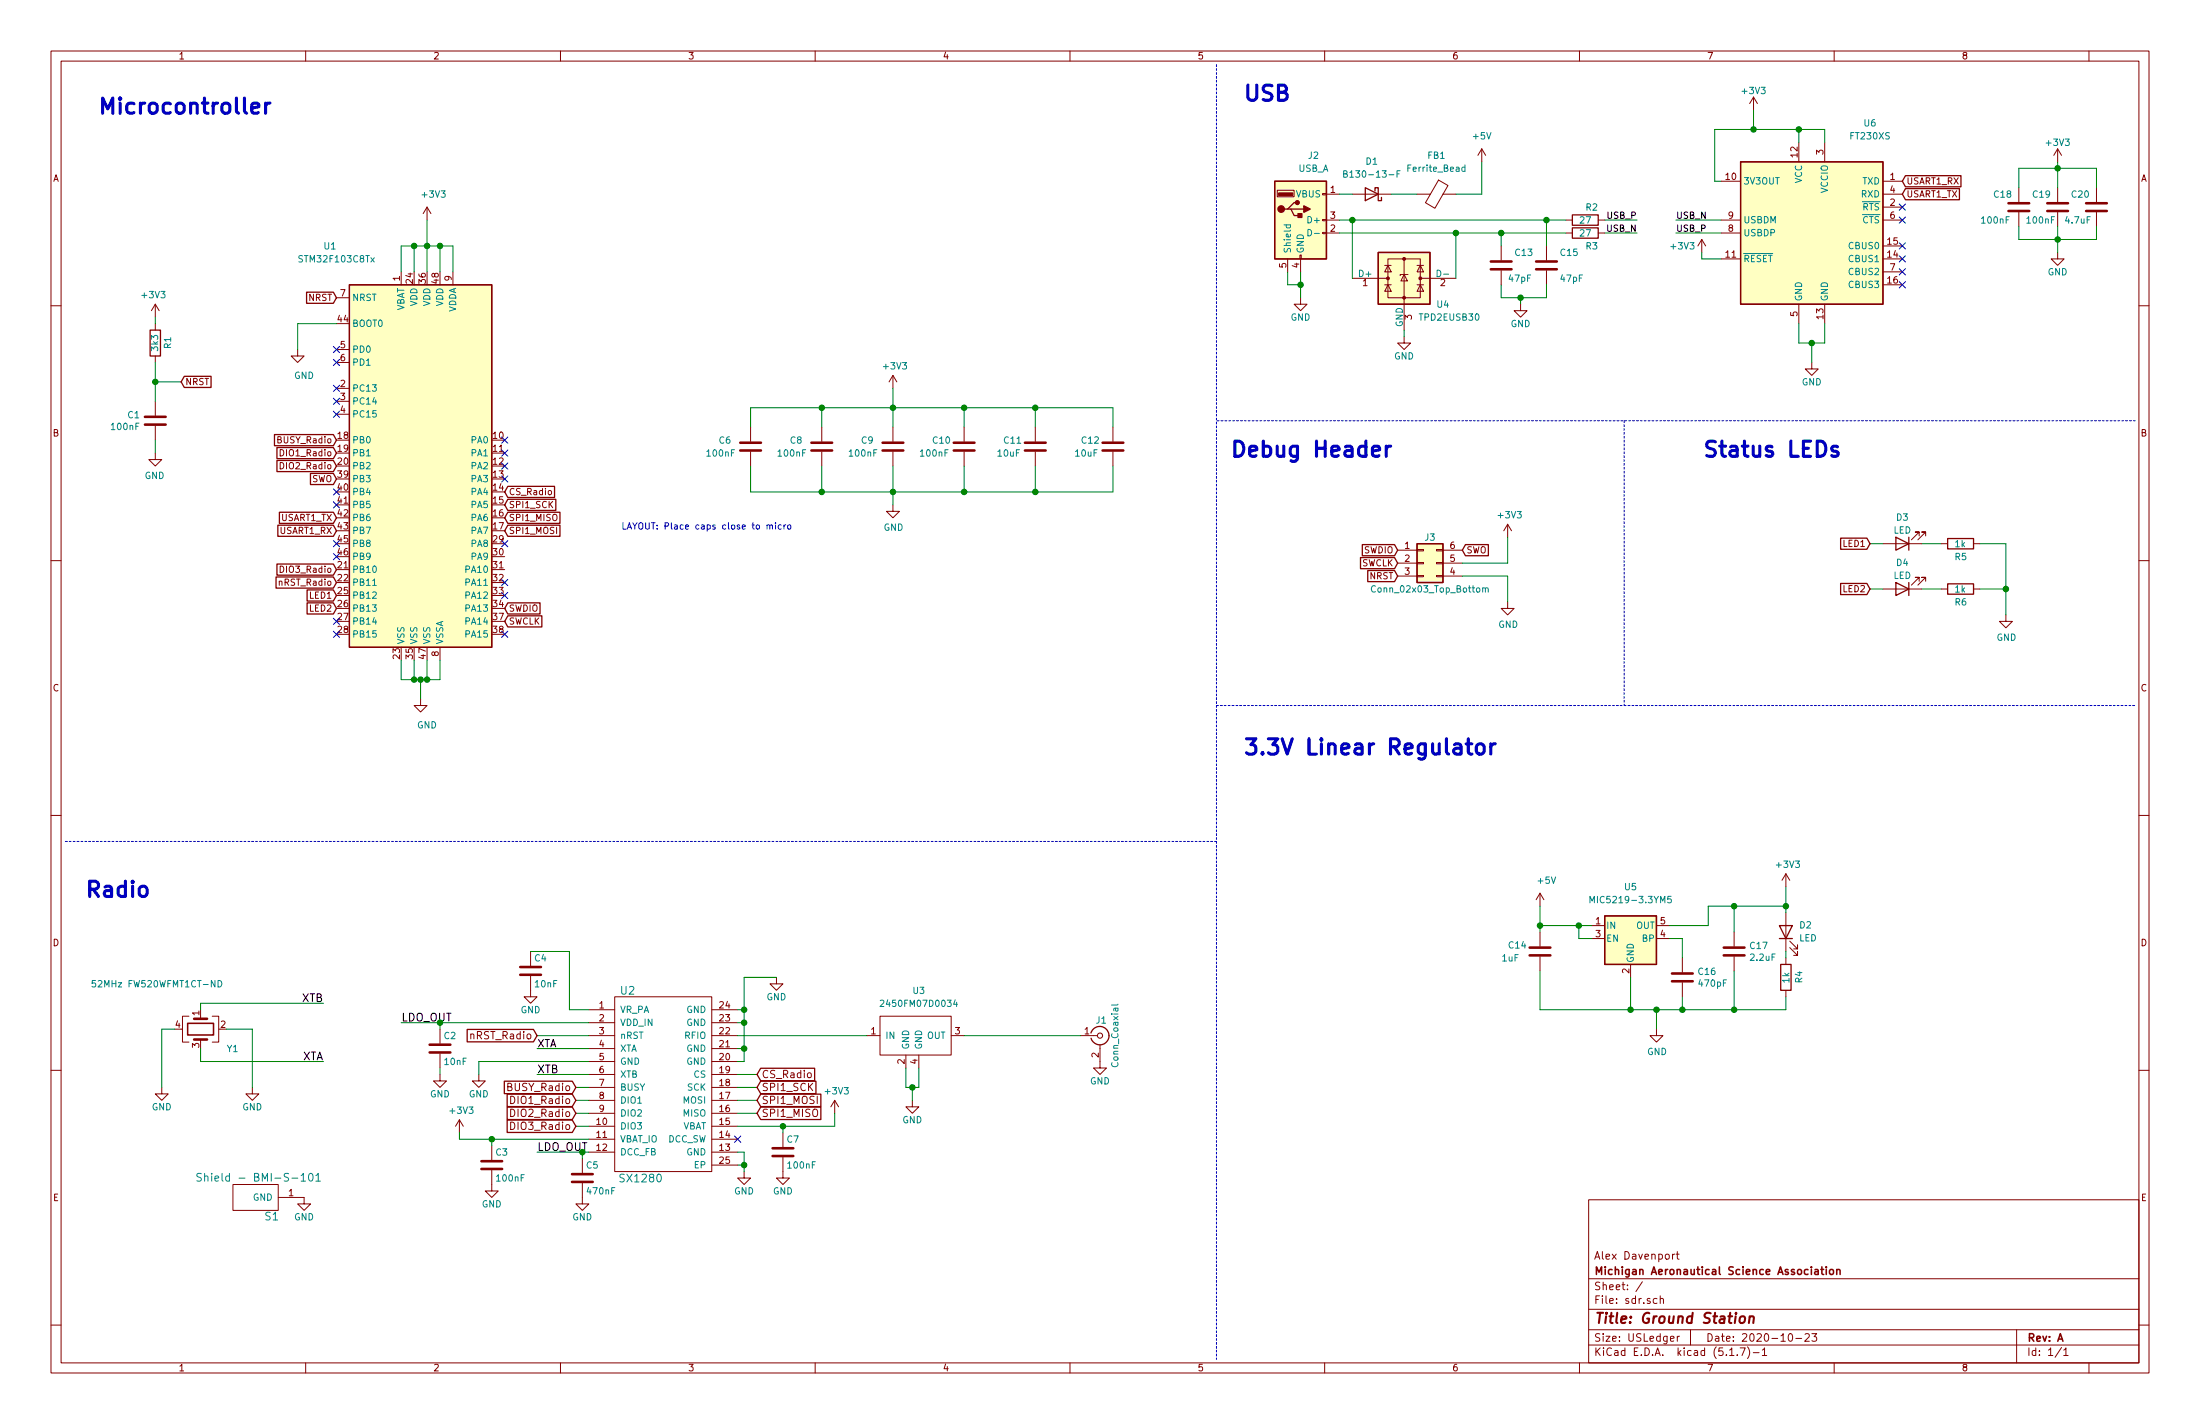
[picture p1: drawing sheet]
<svg xmlns="http://www.w3.org/2000/svg" width="432mm" height="279mm" viewBox="0 0 432 279" stroke-linecap="round" stroke-linejoin="round" font-family="sans-serif">
<g fill="none" stroke="#840000" stroke-width=".2">
<path d="M10 10h411.8v259.4h-411.8zM12 12h407.8v255.4h-407.8zM60 10v2M110 10v2M160 10v2M210 10v2M260 10v2M310 10v2M344.2 19.1l-.8 1.2M344.2 19.1v2.5M344.2 19.1l.7 1.2M360 10v2"/>
<path d="M410 10v2M250.7 37.3h3.3v1.3h-3.3zM259.6 38h.7v.2h-.7zM260.3 38.1h2.6M265.4 38.1h7.6M278.1 38.1h2.6M282.3 35.3l1.9 1.1-2.6 4.5-1.8-1.1zM283.2 38.1h2.5M290.8 29.2l-.7 1.3M290.8 29.2v2.6M290.8 29.2l.8 1.3M337.8 35.6h3.8"/>
<path d="M353.1 27.9v3.9M358.1 27.9v3.9M369.6 38.1h3.8M369.6 35.6h3.8M396.2 36.8v2.8M403.9 29.2l-.8 1.3M403.9 29.2v2.6M403.9 36.8v2.8M403.9 29.2l.7 1.3M411.5 36.8v2.8M10 60h2M30.5 59.7v2.5"/>
<path d="M30.5 59.7l.7 1.3M30.5 59.7l-.8 1.3M66 58.4h2.6M78.7 53.3v2.6M83.8 40.6l-.7 1.3M83.8 40.6v2.6M83.8 40.6l.8 1.3M88.9 53.3v2.6M252.7 50.8v2.5M255.1 50h.3v.8h-.3zM255.3 58.4v1.3h1.2l-1.2 1.3-1.3-1.3h1.3M255.3 50.8v2.5"/>
<path d="M259.6 45.6h.7v.2h-.7zM259.6 43.1h.7v.2h-.7zM260.3 43.2h2.6M260.3 45.7h2.6M265.4 54.6h7M271.8 55.9h1.2M271.8 52.1h1.2M272.4 50.8h6.4v7.6h-6.4zM272.4 55.9l.6 1.3h-1.2zM272.4 52.1l.6 1.2h-1.2zM275.6 53.8l.6 1.3h-1.2zM275.6 50.8v14"/>
<path d="M276.4 53.8h-1.6v.3M278.1 55.9h1.3M278.1 52.1h1.3M278.8 55.9l.6 1.3h-1.3zM278.8 52.1l.6 1.2h-1.3zM278.8 54.6h6.9M294.6 48.3v2.8M294.6 53.1v2.8M298.4 59.7v1.3h1.3l-1.3 1.2-1.2-1.2h1.2M303.5 48.3v2.8M303.5 53.1v2.8M307.3 43.2h1.3"/>
<path d="M307.3 45.7h1.3M313.7 43.2h1.3M313.7 45.7h1.3M334 47l-.8 1.3M334 47v2.5M334 47l.8 1.3M337.8 50.8h3.8M337.8 43.2h3.8M337.8 45.7h3.8M353.1 59.7v3.8M358.1 59.7v3.8M369.6 50.8h3.8"/>
<path d="M369.6 48.3h3.8M369.6 55.9h3.8M369.6 40.6h3.8M369.6 43.2h3.8M369.6 53.3h3.8M396.2 41.7v2.8M403.9 49.5v1.3h1.2l-1.2 1.3-1.3-1.3h1.3M403.9 41.7v2.8M411.5 41.7v2.8M419.8 60h2M30.5 63.5v1.3M30.5 69.9v1.2"/>
<path d="M30.5 78.7v2.8M58.4 68.6v1.3h1.3l-1.3 1.2-1.3-1.2h1.3M66 76.2h2.6M66 78.7h2.6M66 68.6h2.6M66 71.1h2.6M175.3 73.7l-.8 1.2M175.3 73.7v2.5M175.3 73.7l.7 1.2M275.6 66v1.3h1.3l-1.3 1.3-1.3-1.3h1.3M355.6 71.1v1.3h1.3l-1.3 1.3-1.3-1.3h1.3M30.5 88.9v1.3h-1.3l1.3 1.2 1.2-1.2h-1.2"/>
<path d="M30.5 83.6v2.8M66 81.3h2.6M147.3 83.8v2.8M147.3 88.6v2.8M161.3 83.8v2.8M161.3 88.6v2.8M175.3 99.1v1.2h1.2l-1.2 1.3-1.3-1.3h1.3M175.3 83.8v2.8M175.3 88.6v2.8M189.2 83.8v2.8M189.2 88.6v2.8M203.2 83.8v2.8"/>
<path d="M203.2 88.6v2.8M218.4 83.8v2.8M218.4 88.6v2.8M10 110h2M274.3 108h3.8M274.3 110.5h3.8M274.3 113h3.8M278.1 112.9h1.3v.3h-1.3zM278.1 107.8h1.3v.3h-1.3zM278.1 110.4h1.3v.2h-1.3zM281.9 112.9h1.3v.3h-1.3zM281.9 107.8h1.3v.3h-1.3z"/>
<path d="M281.9 110.4h1.3v.2h-1.3zM283.2 108h3.8M283.2 110.5h3.8M283.2 113h3.8M295.9 118.1v1.3h1.3l-1.3 1.3-1.3-1.3h1.3M295.9 102.9l-.8 1.2M295.9 102.9v2.5M295.9 102.9l.8 1.2M369.6 115.6h7.6M369.6 106.7h7.6M376.7 114v-.7h-.8h.8l-1.5 1.5M376.7 105.2v-.8h-.8h.8l-1.5 1.5"/>
<path d="M378 114v-.7h-.8h.8l-1.6 1.5M378 105.2v-.8h-.8h.8l-1.6 1.5M381 115.6h1.3M381 106.7h1.3M387.3 115.6h1.3M387.3 106.7h1.3M419.8 110h2M82.5 137.2v1.2h1.3l-1.3 1.3-1.2-1.3h1.2M86.4 127v2.5M393.7 120.7v1.2h1.3l-1.3 1.3-1.3-1.3h1.3M10 160h2M419.8 160h2"/>
<path d="M302.3 175.3v2.5M302.3 175.3l-.8 1.2M302.3 175.3l.7 1.2M350.5 171.5v2.5M350.5 179.1v7.6M350.5 171.5l-.7 1.2M350.5 171.5l.8 1.2M37.1 199.4h-1.3v5.1h1.3M39.4 199.4v.5M41.7 199.4h1.2v5.1h-1.2M104.1 191.5v4.1h1.3l-1.3 1.3-1.2-1.3h1.2M104.1 186.7v2.8"/>
<path d="M115.6 198.1h5M120.6 195.6h19.1v34.3h-19.1zM139.7 198.1h5.1M152.4 191.8v1.2h1.3l-1.3 1.3-1.3-1.3h1.3M172.7 199.4h14v7.6h-14zM302.3 182.9v2.8M302.3 187.7v2.8M312.4 181.6h2.6M312.4 184.2h2.6M320 189.2v2.6M325.1 181.6h2.6M325.1 184.2h2.6"/>
<path d="M330.2 188v2.8M330.2 192.8v2.8M340.4 182.9v2.8M340.4 187.7v2.8M350.5 188v1.2M350.5 194.3v1.3M351.3 185.9l1.5 1.6v-.8v.8h-.8M351.3 184.7l1.5 1.5v-.8v.8h-.8M10 210h2M31.7 213.4v1.2h1.3l-1.3 1.3-1.2-1.3h1.2M39.4 204v.5M49.5 213.4v1.2h1.3l-1.3 1.3-1.2-1.3h1.2"/>
<path d="M86.4 210.8v1.3h1.2l-1.2 1.3-1.3-1.3h1.3M86.4 201.9v2.8M86.4 206.8v2.8M90.2 219.7l-.8 1.3M90.2 219.7v2.6M90.2 219.7l.7 1.3M94 210.8v1.3h1.2l-1.2 1.3-1.3-1.3h1.3M115.6 203.2h5M115.6 218.4h5M115.6 215.9h5M115.6 213.4h5M115.6 210.8h5"/>
<path d="M115.6 200.7h5M115.6 208.3h5M115.6 205.7h5M139.7 203.2h5.1M139.7 218.4h5.1M139.7 215.9h5.1M139.7 213.4h5.1M139.7 210.8h5.1M139.7 200.7h5.1M139.7 208.3h5.1M139.7 205.7h5.1M163.8 215.9l-.7 1.3"/>
<path d="M163.8 215.9v2.5M163.8 215.9l.8 1.3M170.2 203.2h2.5M177.8 207v2.6M179.1 215.9v1.3h1.2l-1.2 1.2-1.3-1.2h1.3M180.3 207v2.6M186.7 203.2h2.5M212.1 203.2h3.3M215.9 205v4.6h1.3l-1.3 1.2-1.3-1.2h1.3M325.1 201.9v1.3h1.3l-1.3 1.3-1.3-1.3h1.3M419.8 210h2M45.7 232.4h8.9v5.1h-8.9z"/>
<path d="M54.6 235h5.1v1.2h1.3l-1.3 1.3-1.3-1.3h1.3M96.5 229.6v4.1h1.3l-1.3 1.3-1.3-1.3h1.3M96.5 224.8v2.8M114.3 232.2v4h1.3l-1.3 1.3-1.3-1.3h1.3M114.3 227.3v2.8M115.6 221h5M115.6 223.5h5M115.6 226.1h5M139.7 221h5.1M139.7 223.5h5.1M139.7 226.1h5.1M139.7 228.6h5.1"/>
<path d="M146 229.9v1.2h1.3l-1.3 1.3-1.2-1.3h1.2M153.7 227.1v4h1.2l-1.2 1.3-1.3-1.3h1.3M153.7 222.3v2.7M311.8 235.4h108v32h-108zM10 260h2M311.8 256.9h108M311.8 250.9h108M322.4 251.5l-1.3 1.9M325.2 254.8h-.4l-.3 .2 .1 .6 .2 .2 .4-.1M325.9 254.9l.2-.1h.3l.1 1M325.9 254.3v1.5M328.3 246.1v1"/>
<path d="M328.7 246.1l-.4 .3M329 246.1h.6M329.2 245.6v1.3l.4 .2M419.8 260h2M60 267.4v2M110 267.4v2M160 267.4v2M210 267.4v2M260 267.4v2M310 267.4v2M311.8 263.9h108M311.8 260.9h108"/>
<path d="M327.9 262.7l.7-.2-.1-.2-.4-.1-.2 .2v.7h.6M329.2 262.2v1M329.6 262.2l-.4 .3M331.8 260.9v3M339.5 266h.8M341 265.8v.2M341.6 264.5h.9l-.6 1.5M343 264.3a1.71 1.71 0 0 1 0 2.2M344.1 265.4h1.2M345.9 264.9l.4-.4v1.5M345.9 266h.9M351.1 261.8l.3-.1a.86 .86 0 0 1 .1 1.5 .79 .79 0 0 1-.4-1.4z"/>
<path d="M352.5 262.6h1.1M354.3 261.8l.5-.1 .3 .1v.3l-.9 1.1h.9M355.6 261.7h1l-.5 .6 .4 .1v.6l-.2 .2-.7-.2M360 267.4v2M395.8 260.9v6.5M404.6 264.4l-1.2 1.9M405.1 264.9l.4-.4v1.5M405.1 266h.8M410 267.4v2"/>
<circle cx="215.9" cy="203.2" r=".51"/>
</g>
<path d="M341.6 258.4l.1-.1a.51 .51 0 0 1 .8 .3l-.2 .8a.51 .51 0 0 1-.5 .2 .51 .51 0 0 1-.4-.4zM343.4 258.4l.3-.1h.5l-.1 1.3M343.4 258.3l-.1 1.3" fill="none" stroke="#840000" stroke-width=".41"/>
<path d="M36.8 200.8h5.1v2.3h-5.1zM356.2 249.1h.6l.1 1M356.9 249.4l-.5 .1-.2 .2 .2 .4 .5-.1M357.4 249.1h.5M357.6 248.6v1.3l.3 .2M358.4 248.6v.1M358.4 249.1v1M359.2 249.2l.2-.1 .4 .1 .1 .6-.2 .2-.3 .1-.2-.2zM360.5 249.2l.1-.1a.37 .37 0 0 1 .6 .2v.8M360.5 249.1v1" fill="none" stroke="#840000" stroke-width=".3"/>
<g fill="none" stroke="#840000" stroke-width=".51">
<path d="M394.2 39.9h4.1M401.8 39.9h4.1M409.4 39.9h4.1M292.6 52.8h4.1M292.6 51.3h4.1M301.5 52.8h4.1M301.5 51.3h4.1M394.2 41.4h4.1M401.8 41.4h4.1M409.4 41.4h4.1M28.4 83.3h4.1M28.4 81.8h4.1"/>
<path d="M145.3 88.4h4.1M145.3 86.9h4.1M159.3 88.4h4M159.3 86.9h4M173.2 88.4h4.1M173.2 86.9h4.1M187.2 88.4h4.1M187.2 86.9h4.1M201.2 88.4h4M201.2 86.9h4M216.4 88.4h4.1M216.4 86.9h4.1"/>
<path d="M38.1 199.9h2.5M102.1 191.3h4.1M102.1 189.7h4.1M300.2 187.5h4.1M300.2 185.9h4.1M328.2 192.5h4M328.2 191h4M338.3 187.5h4.1M338.3 185.9h4.1M38.1 204h2.5M84.3 206.5h4.1M84.3 205h4.1"/>
<path d="M94.5 229.4h4.1M94.5 227.8h4.1M112.3 231.9h4M112.3 230.4h4M151.6 226.8h4.1M151.6 225.3h4.1"/>
</g>
<g fill="#ffffc2" stroke="#ffffc2" stroke-width=".2">
<path d="M315 179.7h10.1v9.5h-10.1z"/>
<path d="M278.1 106.7h5.1v7.6h-5.1z"/>
<path d="M68.6 55.9h27.9v71.1h-27.9z"/>
<path d="M341.6 31.8h28v27.9h-28z"/>
<path d="M250.2 35.6h10.1v15.2h-10.1z"/>
<path d="M270.5 49.5h10.2v10.2h-10.2z"/>
</g>
<g fill="none" stroke="#840000" stroke-width=".25">
<path d="M250.2 35.6h10.1v15.2h-10.1zM254.6 39.8h-.6l-1.3 1.2h-.6M268 36.8l2.5 1.3-2.5 1.3zM269.9 37.5v-.7h.6v2.6h.6v-.7M341.6 31.8h28v27.9h-28zM374 34.5h10.9v2.2h-10.9l-.6-1.1zM374 37h10.6v2.2h-10.6l-.6-1.1zM60.2 57.3h5.2l.6 1.1-.6 1.1h-5.2zM68.6 55.9h27.9v71.1h-27.9zM252.7 41h.7l.6 1.3h1.3M253.4 41h2.5M270.5 49.5h10.2v10.2h-10.2z"/>
<path d="M308.6 44.7h5.1v2h-5.1zM308.6 42.2h5.1v2h-5.1zM29.5 64.8h2v5.1h-2zM36.2 73.8h5.2v2.2h-5.2l-.6-1.1zM53.9 85.3h11.5l.6 1.1-.6 1.1h-11.5zM54.4 90.3h11l.6 1.1-.6 1.1h-11zM54.4 87.8h11l.6 1.1-.6 1.1h-11zM60.9 92.9h4.5l.6 1.1-.6 1.1h-4.5zM99.7 95.4h9.1v2.2h-9.1l-.6-1.1zM99.7 98h9.4v2.2h-9.4l-.6-1.1zM54.2 113.2h11.2l.6 1.1-.6 1.1h-11.2zM54.4 110.7h11l.6 1.1-.6 1.1h-11z"/>
<path d="M54.5 103h10.9l.6 1.1-.6 1.1h-10.9zM54.8 100.5h10.6l.6 1.1-.6 1.1h-10.6zM60.3 118.3h5.1l.6 1.1-.6 1.1h-5.1zM60.3 115.7h5.1l.6 1.1-.6 1.1h-5.1zM99.7 118.3h6.3v2.2h-6.3l-.6-1.1zM99.7 100.5h10.2v2.2h-10.2l-.6-1.1zM99.7 103h10.2v2.2h-10.2l-.6-1.1zM267 109.4h6.7l.6 1.1-.6 1.1h-6.7zM267.4 106.9h6.3l.6 1.1-.6 1h-6.3zM268.5 111.9h5.2l.6 1.1-.6 1.1h-5.2zM278.1 106.7h5.1v7.6h-5.1zM287.6 106.9h4.5v2.1h-4.5l-.6-1z"/>
<path d="M361.3 114.5h5.1l.6 1.1-.6 1.1h-5.1zM361.3 105.6h5.1l.6 1.1-.6 1.1h-5.1zM372.1 114.3l2.5 1.3-2.5 1.2zM372.1 105.4l2.5 1.3-2.5 1.3zM374.6 105.4v2.6M374.6 114.3v2.5M382.3 114.6h5v2h-5zM382.3 105.7h5v2h-5zM99.7 120.8h6.6v2.2h-6.6l-.6-1.1zM315 179.7h10.1v9.5h-10.1zM349.2 181.6h2.6l-1.3 2.6zM349.2 184.2h2.6"/>
<path d="M349.5 189.2h2v5.1h-2zM91.7 202h13l.7 1.2-.7 1.2h-13zM99 212.1h13.3l.7 1.3-.7 1.2h-13.3zM99.5 219.8h12.8l.7 1.2-.7 1.2h-12.8zM99.5 217.2h12.8l.7 1.2-.7 1.3h-12.8zM99.5 214.7h12.8l.7 1.2-.7 1.2h-12.8zM149.3 214.7h11.8v2.4h-11.8l-.7-1.2zM149.3 212.1h10.8v2.5h-10.8l-.7-1.2zM149.3 217.2h11.8v2.5h-11.8l-.7-1.3zM149.3 209.6h10.6v2.4h-10.6l-.7-1.2zM214.1 202.7a1.8 1.8 0 0 1 2.8-1 1.8 1.8 0 0 1 0 2.9 1.8 1.8 0 0 1-2.8-.9"/>
</g>
<g fill="none" stroke="#008484" stroke-width=".2">
<path d="M263.7 34.1h.6v-.5l-.6-.1v1.3h.5l.3-.3v-.2l-.3-.2M274.2 34.1h.4M274.8 33.5h-.6v1.3M287.5 32.8h-.4l-.2 .2 .1 .6h.5M287.5 32.4v1.2M252 44.1h1.3M252.5 44.1v.4l.2 .2 .5-.1v-.5M256.7 45a.64 .64 0 0 1 .7 .6 .64 .64 0 0 1-.7 .7zM258 45.8h1M73.2 114.9h.7M270 115a.6 .6 0 0 0-.9 .5 .6 .6 0 0 0 .6 .7l.3-.1M291 115.5l.5-.1v.8"/>
<path d="M291 115.3v.9M291.5 115.5l.2-.2 .3 .1 .1 .8M312.1 177.1v-1.2l.4 .9 .4-.9v1.2M328 175.9h-.6l-.1 .6 .2-.1 .5 .1v.5l-.2 .1-.5-.1M18.7 192.4h-.6v.6l.1-.1 .5 .1v.5l-.2 .1-.4-.1M42.8 192.4a.64 .64 0 0 1 .7 .6 .64 .64 0 0 1-.7 .6zM172.8 196.3l.5-.1 .2 .4-.8 .9h.8M187.5 196.2l-.3 .9h.7M187.8 196.6v.9M219.4 197l-.1 .2h-1.1M39.5 230.3l-.6-.1-.3 .3 .1 .3 .7 .4v.4a.62 .62 0 0 1-.8 .1M40.2 230.9l.2-.2 .3 .1 .1 .9"/>
<path d="M40.2 230.2v1.5M59.1 231.7h.9M60.7 230.4l.2-.2a.81 .81 0 0 1 .6 .8 .81 .81 0 0 1-.6 .7l-.2-.1-.1-.4zM62 230.7l.5-.5v1.5M62 231.7h.9"/>
</g>
<g fill="#840000" stroke="#840000" stroke-width=".25">
<path d="M254.8 41.9h.7v.8h-.7z"/>
<path d="M255.9 40.4l1.3 .6-1.3 .7z"/>
<circle cx="251.5" cy="41" r=".63"/>
<circle cx="254.6" cy="39.8" r=".38"/>
</g>
<g fill="#840000" stroke="#840000" stroke-width=".2">
<path d="M251 37.8h2.7v.6h-2.7z"/>
<circle cx="272.4" cy="54.6" r=".28"/>
<circle cx="275.6" cy="58.4" r=".28"/>
<circle cx="275.6" cy="50.8" r=".28"/>
<circle cx="278.8" cy="54.6" r=".28"/>
</g>
<path d="M238.8 12.7v254M318.8 82.6v55.8M419.1 82.6h-180.3M238.8 138.4h180.3M238.8 165.1h-226.1" fill="none" stroke="#0000c2" stroke-width=".2" stroke-dasharray=".4 .4"/>
<g fill="none" stroke="#008400" stroke-width=".2">
<path d="M262.9 38.1h2.5M273 38.1h5.1M290.8 31.8v6.3h-5.1M344.2 21.6v3.8M353.1 25.4v2.5M358.1 27.9v-2.5h-21.6v10.2h1.3M396.2 36.8v-3.8h15.3v3.8M403.9 31.8v5M78.7 53.3v-5h10.2v5M81.3 48.3v5M83.8 43.2v10.1M86.4 48.3v5"/>
<path d="M252.7 53.3v2.6h2.6M255.3 53.3v5.1M262.9 45.7h44.4M262.9 43.2h44.4M265.4 43.2v11.4M285.7 45.7v8.9M294.6 55.9v2.5h8.9v-2.5M294.6 45.7v2.6M298.4 58.4v1.3M303.5 43.2v5.1M315 45.7h6.3M315 43.2h6.3"/>
<path d="M328.9 45.7h8.9M328.9 43.2h8.9M334 49.5v1.3h3.8M396.2 44.5v2.5h15.3v-2.5M403.9 44.5v5M30.5 62.2v1.3M30.5 71.1v7.6M30.5 74.9h5.1M66 63.5h-7.6v5.1M175.3 76.2v7.6M275.6 64.8v1.2M353.1 63.5v3.8h5v-3.8"/>
<path d="M355.6 67.3v3.8M30.5 86.4v2.5M147.3 83.8v-3.8h71.1v3.8M147.3 91.4v5.1h71.1v-5.1M161.3 80v3.8M161.3 91.4v5.1M175.3 91.4v7.7M189.2 80v3.8M189.2 91.4v5.1M203.2 80v3.8M203.2 91.4v5.1M287 113h8.9v5.1"/>
<path d="M295.9 105.4v5.1h-8.9M367 115.6h2.6M367 106.7h2.6M377.2 115.6h3.8M377.2 106.7h3.8M388.6 106.7h5.1v14M388.6 115.6h5.1M78.7 129.5v3.9h7.7v-3.9M81.3 129.5v3.9M82.5 133.4v3.8M83.8 129.5v3.9M302.3 177.8v5.1"/>
<path d="M340.4 177.8v5.1M350.5 177.8h-15.2v3.8h-7.6M350.5 174v5.1M63.5 196.9h-24.1v1.2M104.1 186.7h7.7v11.4h3.8M144.8 198.1h1.2M152.4 191.8h-6.4v16.5h-1.2M302.3 190.5v7.6h48.2v-2.5M302.3 181.6h10.1M309.9 181.6v2.6h2.5M320 191.8v6.3M325.1 198.1v3.8"/>
<path d="M327.7 184.2h2.5v3.8M330.2 195.6v2.5M340.4 190.5v7.6M350.5 186.7v1.3M34.3 201.9h-2.6v11.5M39.4 205.7v2.6h24.1M44.4 201.9h5.1v11.5M78.7 200.7h36.9M86.4 200.7v1.2M86.4 209.6v1.2M105.4 203.2h10.2M105.4 210.8h10.2"/>
<path d="M105.4 205.7h10.2M113 213.4h2.6M113 215.9h2.6M113 218.4h2.6M115.6 208.3h-21.6v2.5M144.8 203.2h25.4M144.8 210.8h3.8M144.8 213.4h3.8M144.8 215.9h3.8M144.8 218.4h3.8M144.8 205.7h1.2M144.8 200.7h1.2"/>
<path d="M163.8 218.4v2.6h-19M177.8 209.6v3.8h2.5v-3.8M179.1 213.4v2.5M189.2 203.2h22.9M90.2 222.3v1.2h25.4M96.5 223.5v1.3M105.4 226.1h8.9v1.2M113 221h2.6M144.8 226.1h1.2v3.8M144.8 228.6h1.2M153.7 221v1.3"/>
</g>
<path d="M52.1 20.2v2M53 20.2a.77 .77 0 0 0-.9 .6M272.1 87.5v2M272.9 87.5a.77 .77 0 0 0-.8 .6M360.7 87.7l-.8-.2-.4 .5 .2 .4 1 .3 .1 .3-.1 .4-.3 .1h-.6l-.3-.1M287.8 145.9h1.1M288.2 145v2.5l.1 .3 .6 .2M289.9 146.2a.81 .81 0 0 1 .8-.3 .81 .81 0 0 1 .6 .6v.9a.8 .8 0 0 1-.8 .6 .8 .8 0 0 1-.7-.6zM292.6 145.9v2.1M293.5 145.9a.77 .77 0 0 0-.9 .6" fill="none" stroke="#0000c2" stroke-width=".61"/>
<path d="M150.5 103.1l.5-.1 .1 .8M150.5 103v.8M151.1 103.2l.2-.2h.3v.8M152.2 102.6v.1M152.2 103v.8M153.3 103h-.3l-.2 .2 .1 .6h.4M153.9 103v.8M154.2 103l-.3 .2M154.6 103.1l.2-.1 .4 .1v.5l-.1 .2-.5-.1z" fill="none" stroke="#0000c2" stroke-width=".2"/>
<g fill="#008400" stroke="#008400" stroke-width=".25">
<circle cx="255.3" cy="55.9" r=".51"/>
<circle cx="298.4" cy="58.4" r=".51"/>
<circle cx="355.6" cy="67.3" r=".51"/>
<circle cx="353.1" cy="25.4" r=".51"/>
<circle cx="285.7" cy="45.7" r=".51"/>
<circle cx="146.1" cy="228.6" r=".51"/>
<circle cx="265.4" cy="43.2" r=".51"/>
<circle cx="294.6" cy="45.7" r=".51"/>
<circle cx="179.1" cy="213.4" r=".51"/>
<circle cx="303.5" cy="43.2" r=".51"/>
<circle cx="403.9" cy="47" r=".51"/>
<circle cx="320" cy="198.1" r=".51"/>
<circle cx="161.3" cy="80" r=".51"/>
<circle cx="161.3" cy="96.5" r=".51"/>
<circle cx="330.2" cy="198.1" r=".51"/>
<circle cx="175.3" cy="96.5" r=".51"/>
<circle cx="175.3" cy="80" r=".51"/>
<circle cx="189.2" cy="80" r=".51"/>
<circle cx="86.4" cy="48.3" r=".51"/>
<circle cx="83.8" cy="48.3" r=".51"/>
<circle cx="302.3" cy="181.6" r=".51"/>
<circle cx="81.3" cy="48.3" r=".51"/>
<circle cx="403.9" cy="33" r=".51"/>
<circle cx="30.5" cy="74.9" r=".51"/>
<circle cx="393.7" cy="115.6" r=".51"/>
<circle cx="309.9" cy="181.6" r=".51"/>
<circle cx="203.2" cy="80" r=".51"/>
<circle cx="203.2" cy="96.5" r=".51"/>
<circle cx="189.2" cy="96.5" r=".51"/>
<circle cx="350.5" cy="177.8" r=".51"/>
<circle cx="82.6" cy="133.4" r=".51"/>
<circle cx="344.2" cy="25.4" r=".51"/>
<circle cx="81.3" cy="133.4" r=".51"/>
<circle cx="83.8" cy="133.4" r=".51"/>
<circle cx="96.5" cy="223.5" r=".51"/>
<circle cx="146.1" cy="205.7" r=".51"/>
<circle cx="146.1" cy="200.7" r=".51"/>
<circle cx="146.1" cy="198.1" r=".51"/>
<circle cx="153.7" cy="221" r=".51"/>
<circle cx="340.4" cy="198.1" r=".51"/>
<circle cx="340.4" cy="177.8" r=".51"/>
<circle cx="325.1" cy="198.1" r=".51"/>
</g>
<g fill="none" stroke="#000084" stroke-width=".2">
<path d="M372.8 40l1.2 1.2M372.8 42.6l1.2 1.2M372.8 47.7l1.2 1.2M372.8 50.2l1.2 1.2M372.8 52.7l1.2 1.2M372.8 55.3l1.2 1.2M374 40l-1.2 1.2M374 42.6l-1.2 1.2M374 47.7l-1.2 1.2M374 50.2l-1.2 1.2M374 52.7l-1.2 1.2M374 55.3l-1.2 1.2"/>
<path d="M65.4 75.6l1.2 1.2M65.4 78.1l1.2 1.2M65.4 70.5l1.2 1.2M65.4 68l1.2 1.2M66.6 75.6l-1.2 1.2M66.6 78.1l-1.2 1.2M66.6 70.5l-1.2 1.2M66.6 68l-1.2 1.2M65.4 98.5l1.2 1.2M65.4 95.9l1.2 1.2M65.4 80.7l1.2 1.2M66.6 98.5l-1.2 1.2"/>
<path d="M66.6 95.9l-1.2 1.2M66.6 80.7l-1.2 1.2M98.5 93.4l1.2 1.2M98.5 90.8l1.2 1.2M98.5 88.3l1.2 1.2M98.5 85.8l1.2 1.2M99.7 90.8l-1.2 1.2M99.7 93.4l-1.2 1.2M99.7 88.3l-1.2 1.2M99.7 85.8l-1.2 1.2M65.4 106.1l1.2 1.2M65.4 108.6l1.2 1.2"/>
<path d="M66.6 106.1l-1.2 1.2M66.6 108.6l-1.2 1.2M98.5 116.2l1.2 1.2M98.5 113.7l1.2 1.2M98.5 106.1l1.2 1.2M99.7 116.2l-1.2 1.2M99.7 113.7l-1.2 1.2M99.7 106.1l-1.2 1.2M65.4 123.9l1.2 1.2M65.4 121.3l1.2 1.2M66.6 123.9l-1.2 1.2M66.6 121.3l-1.2 1.2"/>
<path d="M98.5 123.9l1.2 1.2M99.7 123.9l-1.2 1.2M144.2 222.9l1.2 1.2M145.4 222.9l-1.2 1.2"/>
</g>
<g font-size="4.2" fill="#0000c2">
<text x="19" y="22.4">Microcontroller</text>
<text x="243.8" y="19.8">USB</text>
<text x="241.3" y="89.7">Debug Header</text>
<text x="334" y="89.7">Status LEDs</text>
<text x="243.8" y="148.1">3.3V Linear Regulator</text>
<text x="16.5" y="176">Radio</text>
</g>
<text font-size="2.8" fill="#840000" x="312.8" y="259.7">Title: Ground Station</text>
<g font-size="2.1">
<text x="59.3" y="196.6">XTB</text>
<text x="59.3" y="208">XTA</text>
<text x="105.4" y="210.6">XTB</text>
</g>
<g font-size="2.1" fill="#008484">
<text x="121.8" y="195.1">U2</text>
<text x="41.5" y="231.8">Shield - BMI-S-101</text>
<text x="122" y="232">SX1280</text>
<text x="52" y="239.4">S1</text>
</g>
<g font-size="2.1" fill="#008400">
<text x="78.7" y="200.4">LDO_OUT</text>
<text x="105.4" y="225.8">LDO_OUT</text>
</g>
<g font-size="2.1" fill="#840000">
<text x="312.8" y="250.1">Michigan Aeronautical Science Association</text>
<text x="312.8" y="247.1">Alex Davenport</text>
<text x="312.8" y="255.8">File: sdr.sch</text>
<text x="312.8" y="253.1">Sheet: /</text>
<text x="312.8" y="263.2">Size: USLedger</text>
<text x="334.8" y="263.2">Date: 2020-10-23</text>
<text x="397.8" y="263.2">Rev: A</text>
<text x="312.8" y="266">KiCad E.D.A. kicad (5.1.7)-1</text>
<text x="397.8" y="266">Id: 1/1</text>
</g>
<g font-size="2" fill="#840000">
<text x="92.6" y="203.9">nRST_Radio</text>
<text x="99.8" y="214.1">BUSY_Radio</text>
<text x="149.5" y="214.1">SPI1_SCK</text>
<text x="149.5" y="211.5">CS_Radio</text>
<text x="100.7" y="221.7">DIO3_Radio</text>
<text x="100.7" y="219.2">DIO2_Radio</text>
<text x="100.7" y="216.6">DIO1_Radio</text>
<text x="149.5" y="216.6">SPI1_MOSI</text>
<text x="149.5" y="219.2">SPI1_MISO</text>
</g>
<text font-size="2" x="105.4" y="205.5">XTA</text>
<g font-size="1.8" fill="#840000">
<text x="35" y="11.6">1</text>
<text x="85" y="11.6">2</text>
<text x="135" y="11.6">3</text>
<text x="185" y="11.6">4</text>
<text x="235" y="11.6">5</text>
<text x="285" y="11.6">6</text>
<text x="335" y="11.6">7</text>
<text x="385" y="11.6">8</text>
<text x="10.4" y="35.6">A</text>
<text x="338.8" y="35.3">10</text>
<text x="352.8" y="30.8" transform="rotate(-90 352.8 30.8)">12</text>
<text x="357.9" y="30.3" transform="rotate(-90 357.9 30.3)">3</text>
<text x="371" y="35.3">1</text>
<text x="420.2" y="35.6">A</text>
<text x="261.1" y="37.8">1</text>
<text x="371" y="40.4">2</text>
<text x="371" y="37.8">4</text>
<text x="261.1" y="45.5">2</text>
<text x="261.1" y="42.9">3</text>
<text x="339.2" y="45.5">8</text>
<text x="339.2" y="42.9">9</text>
<text x="371" y="42.9">6</text>
<text x="252.5" y="52.6" transform="rotate(-90 252.5 52.6)">5</text>
<text x="255" y="52.6" transform="rotate(-90 255 52.6)">4</text>
<text x="338.8" y="50.5">11</text>
<text x="370.5" y="50.5">14</text>
<text x="370.5" y="48">15</text>
<text x="371" y="53.1">7</text>
<text x="66.8" y="58.2">7</text>
<text x="78.5" y="55.1" transform="rotate(-90 78.5 55.1)">1</text>
<text x="81" y="55.6" transform="rotate(-90 81 55.6)">24</text>
<text x="83.6" y="55.6" transform="rotate(-90 83.6 55.6)">36</text>
<text x="86.1" y="55.6" transform="rotate(-90 86.1 55.6)">48</text>
<text x="88.6" y="55.1" transform="rotate(-90 88.6 55.1)">9</text>
<text x="267.5" y="56.1">1</text>
<text x="282.7" y="56.1">2</text>
<text x="370.5" y="55.6">16</text>
<text x="66.3" y="63.2">44</text>
<text x="277.1" y="62.7" transform="rotate(-90 277.1 62.7)">3</text>
<text x="352.8" y="62.1" transform="rotate(-90 352.8 62.1)">5</text>
<text x="357.9" y="62.6" transform="rotate(-90 357.9 62.6)">13</text>
<text x="66.8" y="68.3">5</text>
<text x="66.8" y="70.9">6</text>
<text x="66.8" y="75.9">2</text>
<text x="66.8" y="78.5">3</text>
<text x="66.8" y="81">4</text>
<text x="10.4" y="85.6">B</text>
<text x="66.3" y="86.1">18</text>
<text x="66.3" y="88.6">19</text>
<text x="96.8" y="86.1">10</text>
<text x="96.8" y="88.6">11</text>
<text x="420.2" y="85.6">B</text>
<text x="66.3" y="91.2">20</text>
<text x="66.3" y="93.7">39</text>
<text x="96.8" y="91.2">12</text>
<text x="96.8" y="93.7">13</text>
<text x="66.3" y="96.3">40</text>
<text x="66.3" y="98.8">41</text>
<text x="66.3" y="101.3">42</text>
<text x="96.8" y="96.3">14</text>
<text x="96.8" y="98.8">15</text>
<text x="96.8" y="101.3">16</text>
<text x="66.3" y="103.9">43</text>
<text x="66.3" y="106.4">45</text>
<text x="96.8" y="103.9">17</text>
<text x="96.8" y="106.4">29</text>
<text x="275.7" y="107.7">1</text>
<text x="284.6" y="107.7">6</text>
<text x="66.3" y="111.5">21</text>
<text x="66.3" y="109">46</text>
<text x="96.8" y="111.5">31</text>
<text x="96.8" y="109">30</text>
<text x="275.7" y="110.2">2</text>
<text x="275.7" y="112.8">3</text>
<text x="284.6" y="112.8">4</text>
<text x="284.6" y="110.2">5</text>
<text x="66.3" y="114">22</text>
<text x="66.3" y="116.6">25</text>
<text x="66.3" y="119.1">26</text>
<text x="96.8" y="114">32</text>
<text x="96.8" y="116.6">33</text>
<text x="96.8" y="119.1">34</text>
<text x="66.3" y="121.7">27</text>
<text x="66.3" y="124.2">28</text>
<text x="96.8" y="121.7">37</text>
<text x="96.8" y="124.2">38</text>
<text x="78.5" y="129.2" transform="rotate(-90 78.5 129.2)">23</text>
<text x="81" y="129.2" transform="rotate(-90 81 129.2)">35</text>
<text x="83.6" y="129.2" transform="rotate(-90 83.6 129.2)">47</text>
<text x="86.1" y="128.8" transform="rotate(-90 86.1 128.8)">8</text>
<text x="10.4" y="135.6">C</text>
<text x="420.2" y="135.6">C</text>
<text x="10.4" y="185.6">D</text>
<text x="313.2" y="181.4">1</text>
<text x="313.2" y="183.9">3</text>
<text x="325.9" y="183.9">4</text>
<text x="325.9" y="181.4">5</text>
<text x="420.2" y="185.6">D</text>
<text x="319.8" y="191" transform="rotate(-90 319.8 191)">2</text>
<text x="117.6" y="197.9">1</text>
<text x="141.3" y="197.9">24</text>
<text x="34.4" y="201.7">4</text>
<text x="39.1" y="199.2" transform="rotate(-90 39.1 199.2)">1</text>
<text x="43.3" y="201.7">2</text>
<text x="117.6" y="200.4">2</text>
<text x="117.6" y="202.9">3</text>
<text x="141.3" y="202.9">22</text>
<text x="141.3" y="200.4">23</text>
<text x="171" y="202.9">1</text>
<text x="187.5" y="202.9">3</text>
<text x="212.9" y="202.9">1</text>
<text x="39.1" y="205.6" transform="rotate(-90 39.1 205.6)">3</text>
<text x="117.6" y="205.5">4</text>
<text x="117.6" y="208">5</text>
<text x="141.3" y="208">20</text>
<text x="141.3" y="205.5">21</text>
<text x="177.5" y="208.8" transform="rotate(-90 177.5 208.8)">2</text>
<text x="180.1" y="208.8" transform="rotate(-90 180.1 208.8)">4</text>
<text x="215.6" y="207.5" transform="rotate(-90 215.6 207.5)">2</text>
<text x="117.6" y="210.6">6</text>
<text x="117.6" y="213.1">7</text>
<text x="117.6" y="215.6">8</text>
<text x="141.3" y="215.6">17</text>
<text x="141.3" y="213.1">18</text>
<text x="141.3" y="210.6">19</text>
<text x="117.1" y="220.7">10</text>
<text x="117.6" y="218.2">9</text>
<text x="141.3" y="220.7">15</text>
<text x="141.3" y="218.2">16</text>
<text x="117.1" y="223.3">11</text>
<text x="117.1" y="225.8">12</text>
<text x="141.3" y="225.8">13</text>
<text x="141.3" y="223.3">14</text>
<text x="141.3" y="228.3">25</text>
<text x="10.4" y="235.6">E</text>
<text x="56.7" y="234.7">1</text>
<text x="420.2" y="235.6">E</text>
<text x="35" y="269">1</text>
<text x="85" y="269">2</text>
<text x="135" y="269">3</text>
<text x="185" y="269">4</text>
<text x="235" y="269">5</text>
<text x="285" y="269">6</text>
<text x="335" y="269">7</text>
<text x="385" y="269">8</text>
</g>
<g font-size="1.8" fill="#008484">
<text x="342.1" y="18.5">+3V3</text>
<text x="289.2" y="27.4">+5V</text>
<text x="363.3" y="27.4">FT230XS</text>
<text x="365.9" y="24.8">U6</text>
<text x="401.8" y="28.6">+3V3</text>
<text x="254.8" y="33.7">USB_A</text>
<text x="256.8" y="31.2">J2</text>
<text x="265" y="34.8">B130-13-F</text>
<text x="268.1" y="32.3">D1</text>
<text x="276.5" y="33.7">Ferrite_Bead</text>
<text x="280.3" y="31.2">FB1</text>
<text x="353.7" y="36" transform="rotate(-90 353.7 36)">VCC</text>
<text x="83" y="38.8">+3V3</text>
<text x="254.4" y="38.7">VBUS</text>
<text x="311.3" y="41.3">R2</text>
<text x="342.1" y="36.2">3V3OUT</text>
<text x="358.8" y="37.9" transform="rotate(-90 358.8 37.9)">VCCIO</text>
<text x="365.3" y="38.7">RXD</text>
<text x="365.5" y="36.2">TXD</text>
<text x="365.5" y="41.3">RTS</text>
<text x="391.4" y="38.8">C18</text>
<text x="399.1" y="38.8">C19</text>
<text x="406.7" y="38.8">C20</text>
<text x="257" y="43.8">D+</text>
<text x="310.2" y="46.4">27</text>
<text x="310.2" y="43.9">27</text>
<text x="342.1" y="46.4">USBDP</text>
<text x="342.1" y="43.8">USBDM</text>
<text x="365.5" y="43.8">CTS</text>
<text x="389.1" y="43.9">100nF</text>
<text x="398" y="43.9">100nF</text>
<text x="405.5" y="43.9">4.7uF</text>
<text x="59" y="51.5">STM32F103C8Tx</text>
<text x="63.7" y="48.9">U1</text>
<text x="253.4" y="49.8" transform="rotate(-90 253.4 49.8)">Shield</text>
<text x="255.9" y="49.8" transform="rotate(-90 255.9 49.8)">GND</text>
<text x="297.5" y="50.2">C13</text>
<text x="306.3" y="50.2">C15</text>
<text x="311.3" y="48.9">R3</text>
<text x="328.1" y="48.9">+3V3</text>
<text x="342.1" y="51.4">RESET</text>
<text x="363.1" y="51.4">CBUS1</text>
<text x="363.1" y="48.9">CBUS0</text>
<text x="363.1" y="54">CBUS2</text>
<text x="28" y="58.5">+3V3</text>
<text x="69.1" y="59.1">NRST</text>
<text x="266.8" y="54.4">D+</text>
<text x="282.3" y="54.4">D-</text>
<text x="296.2" y="55.3">47pF</text>
<text x="306.4" y="55.3">47pF</text>
<text x="353.7" y="59.2" transform="rotate(-90 353.7 59.2)">GND</text>
<text x="358.8" y="59.2" transform="rotate(-90 358.8 59.2)">GND</text>
<text x="363.1" y="56.5">CBUS3</text>
<text x="401.9" y="54">GND</text>
<text x="69.1" y="64.1">BOOT0</text>
<text x="79.4" y="61.2" transform="rotate(-90 79.4 61.2)">VBAT</text>
<text x="81.9" y="60.1" transform="rotate(-90 81.9 60.1)">VDD</text>
<text x="84.5" y="60.1" transform="rotate(-90 84.5 60.1)">VDD</text>
<text x="87" y="60.1" transform="rotate(-90 87 60.1)">VDD</text>
<text x="89.5" y="61.4" transform="rotate(-90 89.5 61.4)">VDDA</text>
<text x="253.3" y="62.9">GND</text>
<text x="275.3" y="64.2" transform="rotate(-90 275.3 64.2)">GND</text>
<text x="278.8" y="62.9">TPD2EUSB30</text>
<text x="282.1" y="60.4">U4</text>
<text x="296.5" y="64.2">GND</text>
<text x="31" y="68.8" transform="rotate(-90 31 68.8)">3k3</text>
<text x="33.6" y="68.4" transform="rotate(-90 33.6 68.4)">R1</text>
<text x="69.1" y="69.2">PD0</text>
<text x="69.1" y="71.8">PD1</text>
<text x="273.6" y="70.5">GND</text>
<text x="57.7" y="74.3">GND</text>
<text x="69.1" y="76.8">PC13</text>
<text x="173.6" y="72.5">+3V3</text>
<text x="353.6" y="75.6">GND</text>
<text x="25.1" y="82.1">C1</text>
<text x="69.1" y="79.4">PC14</text>
<text x="69.1" y="81.9">PC15</text>
<text x="22" y="84.4">100nF</text>
<text x="69.1" y="87">PB0</text>
<text x="69.1" y="89.5">PB1</text>
<text x="92.6" y="87">PA0</text>
<text x="92.6" y="89.5">PA1</text>
<text x="138.9" y="89.6">100nF</text>
<text x="141.2" y="87">C6</text>
<text x="152.9" y="89.6">100nF</text>
<text x="155.1" y="87">C8</text>
<text x="166.8" y="89.6">100nF</text>
<text x="169.1" y="87">C9</text>
<text x="180.8" y="89.6">100nF</text>
<text x="183.2" y="87">C10</text>
<text x="195.9" y="89.6">10uF</text>
<text x="197.1" y="87">C11</text>
<text x="211.2" y="89.6">10uF</text>
<text x="212.4" y="87">C12</text>
<text x="28.4" y="94">GND</text>
<text x="69.1" y="92.1">PB2</text>
<text x="69.1" y="94.6">PB3</text>
<text x="92.6" y="92.1">PA2</text>
<text x="92.6" y="94.6">PA3</text>
<text x="69.1" y="97.2">PB4</text>
<text x="69.1" y="99.7">PB5</text>
<text x="92.6" y="97.2">PA4</text>
<text x="92.6" y="99.7">PA5</text>
<text x="294.2" y="101.7">+3V3</text>
<text x="69.1" y="102.2">PB6</text>
<text x="69.1" y="104.8">PB7</text>
<text x="69.1" y="107.3">PB8</text>
<text x="92.6" y="102.2">PA6</text>
<text x="92.6" y="104.8">PA7</text>
<text x="92.6" y="107.3">PA8</text>
<text x="173.4" y="104.1">GND</text>
<text x="279.7" y="106.1">J3</text>
<text x="371.6" y="104.7">LED</text>
<text x="372.3" y="102.2">D3</text>
<text x="383.8" y="107.4">1k</text>
<text x="69.1" y="112.4">PB10</text>
<text x="69.1" y="109.9">PB9</text>
<text x="91.6" y="112.4">PA10</text>
<text x="92.6" y="109.9">PA9</text>
<text x="371.6" y="113.6">LED</text>
<text x="372.3" y="111">D4</text>
<text x="383.7" y="109.9">R5</text>
<text x="69.1" y="114.9">PB11</text>
<text x="69.1" y="117.5">PB12</text>
<text x="91.6" y="114.9">PA11</text>
<text x="91.6" y="117.5">PA12</text>
<text x="269.8" y="116.3">Conn_02x03_Top_Bottom</text>
<text x="383.7" y="118.8">R6</text>
<text x="383.8" y="116.3">1k</text>
<text x="69.1" y="120">PB13</text>
<text x="69.1" y="122.6">PB14</text>
<text x="69.1" y="125.1">PB15</text>
<text x="91.6" y="120">PA13</text>
<text x="91.6" y="122.6">PA14</text>
<text x="91.6" y="125.1">PA15</text>
<text x="294.1" y="123.2">GND</text>
<text x="391.9" y="125.7">GND</text>
<text x="79.4" y="126.5" transform="rotate(-90 79.4 126.5)">VSS</text>
<text x="81.9" y="126.5" transform="rotate(-90 81.9 126.5)">VSS</text>
<text x="84.5" y="126.5" transform="rotate(-90 84.5 126.5)">VSS</text>
<text x="87" y="126.5" transform="rotate(-90 87 126.5)">VSSA</text>
<text x="81.9" y="142.9">GND</text>
<text x="301.9" y="173.4">+5V</text>
<text x="348.8" y="170.3">+3V3</text>
<text x="313.1" y="177.2">MIC5219-3.3YM5</text>
<text x="318.9" y="174.7">U5</text>
<text x="315.2" y="182.2">IN</text>
<text x="315.2" y="184.8">EN</text>
<text x="321.1" y="182.2">OUT</text>
<text x="322.4" y="184.8">BP</text>
<text x="353.1" y="184.7">LED</text>
<text x="353.3" y="182.2">D2</text>
<text x="105" y="188.6">C4</text>
<text x="294.9" y="188.6">1uF</text>
<text x="296.2" y="186.1">C14</text>
<text x="320.7" y="189" transform="rotate(-90 320.7 189)">GND</text>
<text x="333.4" y="191.3">C16</text>
<text x="343.6" y="186.2">C17</text>
<text x="343.7" y="188.5">2.2uF</text>
<text x="19" y="193.7">52MHz FW520WFMT1CT-ND</text>
<text x="105.1" y="193.7">10nF</text>
<text x="150.4" y="196.3">GND</text>
<text x="333.6" y="193.6">470pF</text>
<text x="351.2" y="192.8" transform="rotate(-90 351.2 192.8)">1k</text>
<text x="353.7" y="192.8" transform="rotate(-90 353.7 192.8)">R4</text>
<text x="87.2" y="203.9">C2</text>
<text x="102.2" y="198.8">GND</text>
<text x="121.7" y="198.8">VR_PA</text>
<text x="121.7" y="201.3">VDD_IN</text>
<text x="121.7" y="203.8">nRST</text>
<text x="134.5" y="203.8">RFIO</text>
<text x="134.7" y="201.3">GND</text>
<text x="134.7" y="198.8">GND</text>
<text x="173.7" y="203.8">IN</text>
<text x="181.9" y="203.8">OUT</text>
<text x="215.2" y="200.8">J1</text>
<text x="44.6" y="206.4">Y1</text>
<text x="87.3" y="209">10nF</text>
<text x="121.7" y="206.4">XTA</text>
<text x="121.7" y="208.9">GND</text>
<text x="134.7" y="208.9">GND</text>
<text x="134.7" y="206.4">GND</text>
<text x="178.4" y="206" transform="rotate(-90 178.4 206)">GND</text>
<text x="181" y="206" transform="rotate(-90 181 206)">GND</text>
<text x="219.5" y="209.1" transform="rotate(-90 219.5 209.1)">Conn_Coaxial</text>
<text x="323.3" y="207">GND</text>
<text x="84.4" y="215.3">GND</text>
<text x="92" y="215.3">GND</text>
<text x="121.7" y="211.5">XTB</text>
<text x="121.7" y="214">BUSY</text>
<text x="135" y="214">SCK</text>
<text x="136.2" y="211.5">CS</text>
<text x="162.1" y="214.7">+3V3</text>
<text x="213.9" y="212.8">GND</text>
<text x="29.8" y="217.9">GND</text>
<text x="47.6" y="217.9">GND</text>
<text x="88.5" y="218.5">+3V3</text>
<text x="121.7" y="221.6">DIO3</text>
<text x="121.7" y="216.5">DIO1</text>
<text x="121.7" y="219.1">DIO2</text>
<text x="133.9" y="221.6">VBAT</text>
<text x="134.2" y="219.1">MISO</text>
<text x="134.2" y="216.5">MOSI</text>
<text x="177.1" y="220.4">GND</text>
<text x="97.4" y="226.7">C3</text>
<text x="121.7" y="224.2">VBAT_IO</text>
<text x="121.7" y="226.7">DCC_FB</text>
<text x="131" y="224.2">DCC_SW</text>
<text x="134.7" y="226.7">GND</text>
<text x="154.5" y="224.2">C7</text>
<text x="97.6" y="231.8">100nF</text>
<text x="115.1" y="229.3">C5</text>
<text x="136.3" y="229.2">EP</text>
<text x="154.8" y="229.3">100nF</text>
<text x="49.7" y="235.6">GND</text>
<text x="57.7" y="239.4">GND</text>
<text x="94.6" y="236.9">GND</text>
<text x="112.3" y="239.4">GND</text>
<text x="115.4" y="234.4">470nF</text>
<text x="144.1" y="234.4">GND</text>
<text x="151.7" y="234.4">GND</text>
</g>
<g font-size="1.7" fill="#840000">
<text x="374.1" y="36.2">USART1_RX</text>
<text x="374.1" y="38.7">USART1_TX</text>
<text x="60.6" y="59">NRST</text>
<text x="36.3" y="75.5">NRST</text>
<text x="54.7" y="87">BUSY_Radio</text>
<text x="55.4" y="89.5">DIO1_Radio</text>
<text x="55.4" y="92">DIO2_Radio</text>
<text x="61.1" y="94.6">SWO</text>
<text x="99.8" y="97.1">CS_Radio</text>
<text x="99.8" y="99.7">SPI1_SCK</text>
<text x="55" y="104.7">USART1_RX</text>
<text x="55.2" y="102.2">USART1_TX</text>
<text x="99.8" y="102.2">SPI1_MISO</text>
<text x="99.8" y="104.7">SPI1_MOSI</text>
<text x="361.8" y="107.3">LED1</text>
<text x="55.4" y="112.4">DIO3_Radio</text>
<text x="267.2" y="111.1">SWCLK</text>
<text x="267.7" y="108.6">SWDIO</text>
<text x="268.8" y="113.6">NRST</text>
<text x="287.8" y="108.6">SWO</text>
<text x="55" y="114.9">nRST_Radio</text>
<text x="60.9" y="120">LED2</text>
<text x="60.9" y="117.4">LED1</text>
<text x="99.8" y="120">SWDIO</text>
<text x="361.8" y="116.2">LED2</text>
<text x="99.8" y="122.5">SWCLK</text>
</g>
<g font-size="1.7">
<text x="315.4" y="45.5">USB_N</text>
<text x="315.5" y="42.9">USB_P</text>
<text x="328.9" y="42.9">USB_N</text>
<text x="328.9" y="45.5">USB_P</text>
</g>
<text font-size="1.7" fill="#0000c2" x="121.9" y="103.9">LAYOUT: Place caps close to micro</text>
<g font-size="1.7" fill="#008484">
<text x="173.7" y="197.5">2450FM07D0034</text>
<text x="179.2" y="195">U3</text>
</g>
</svg>
